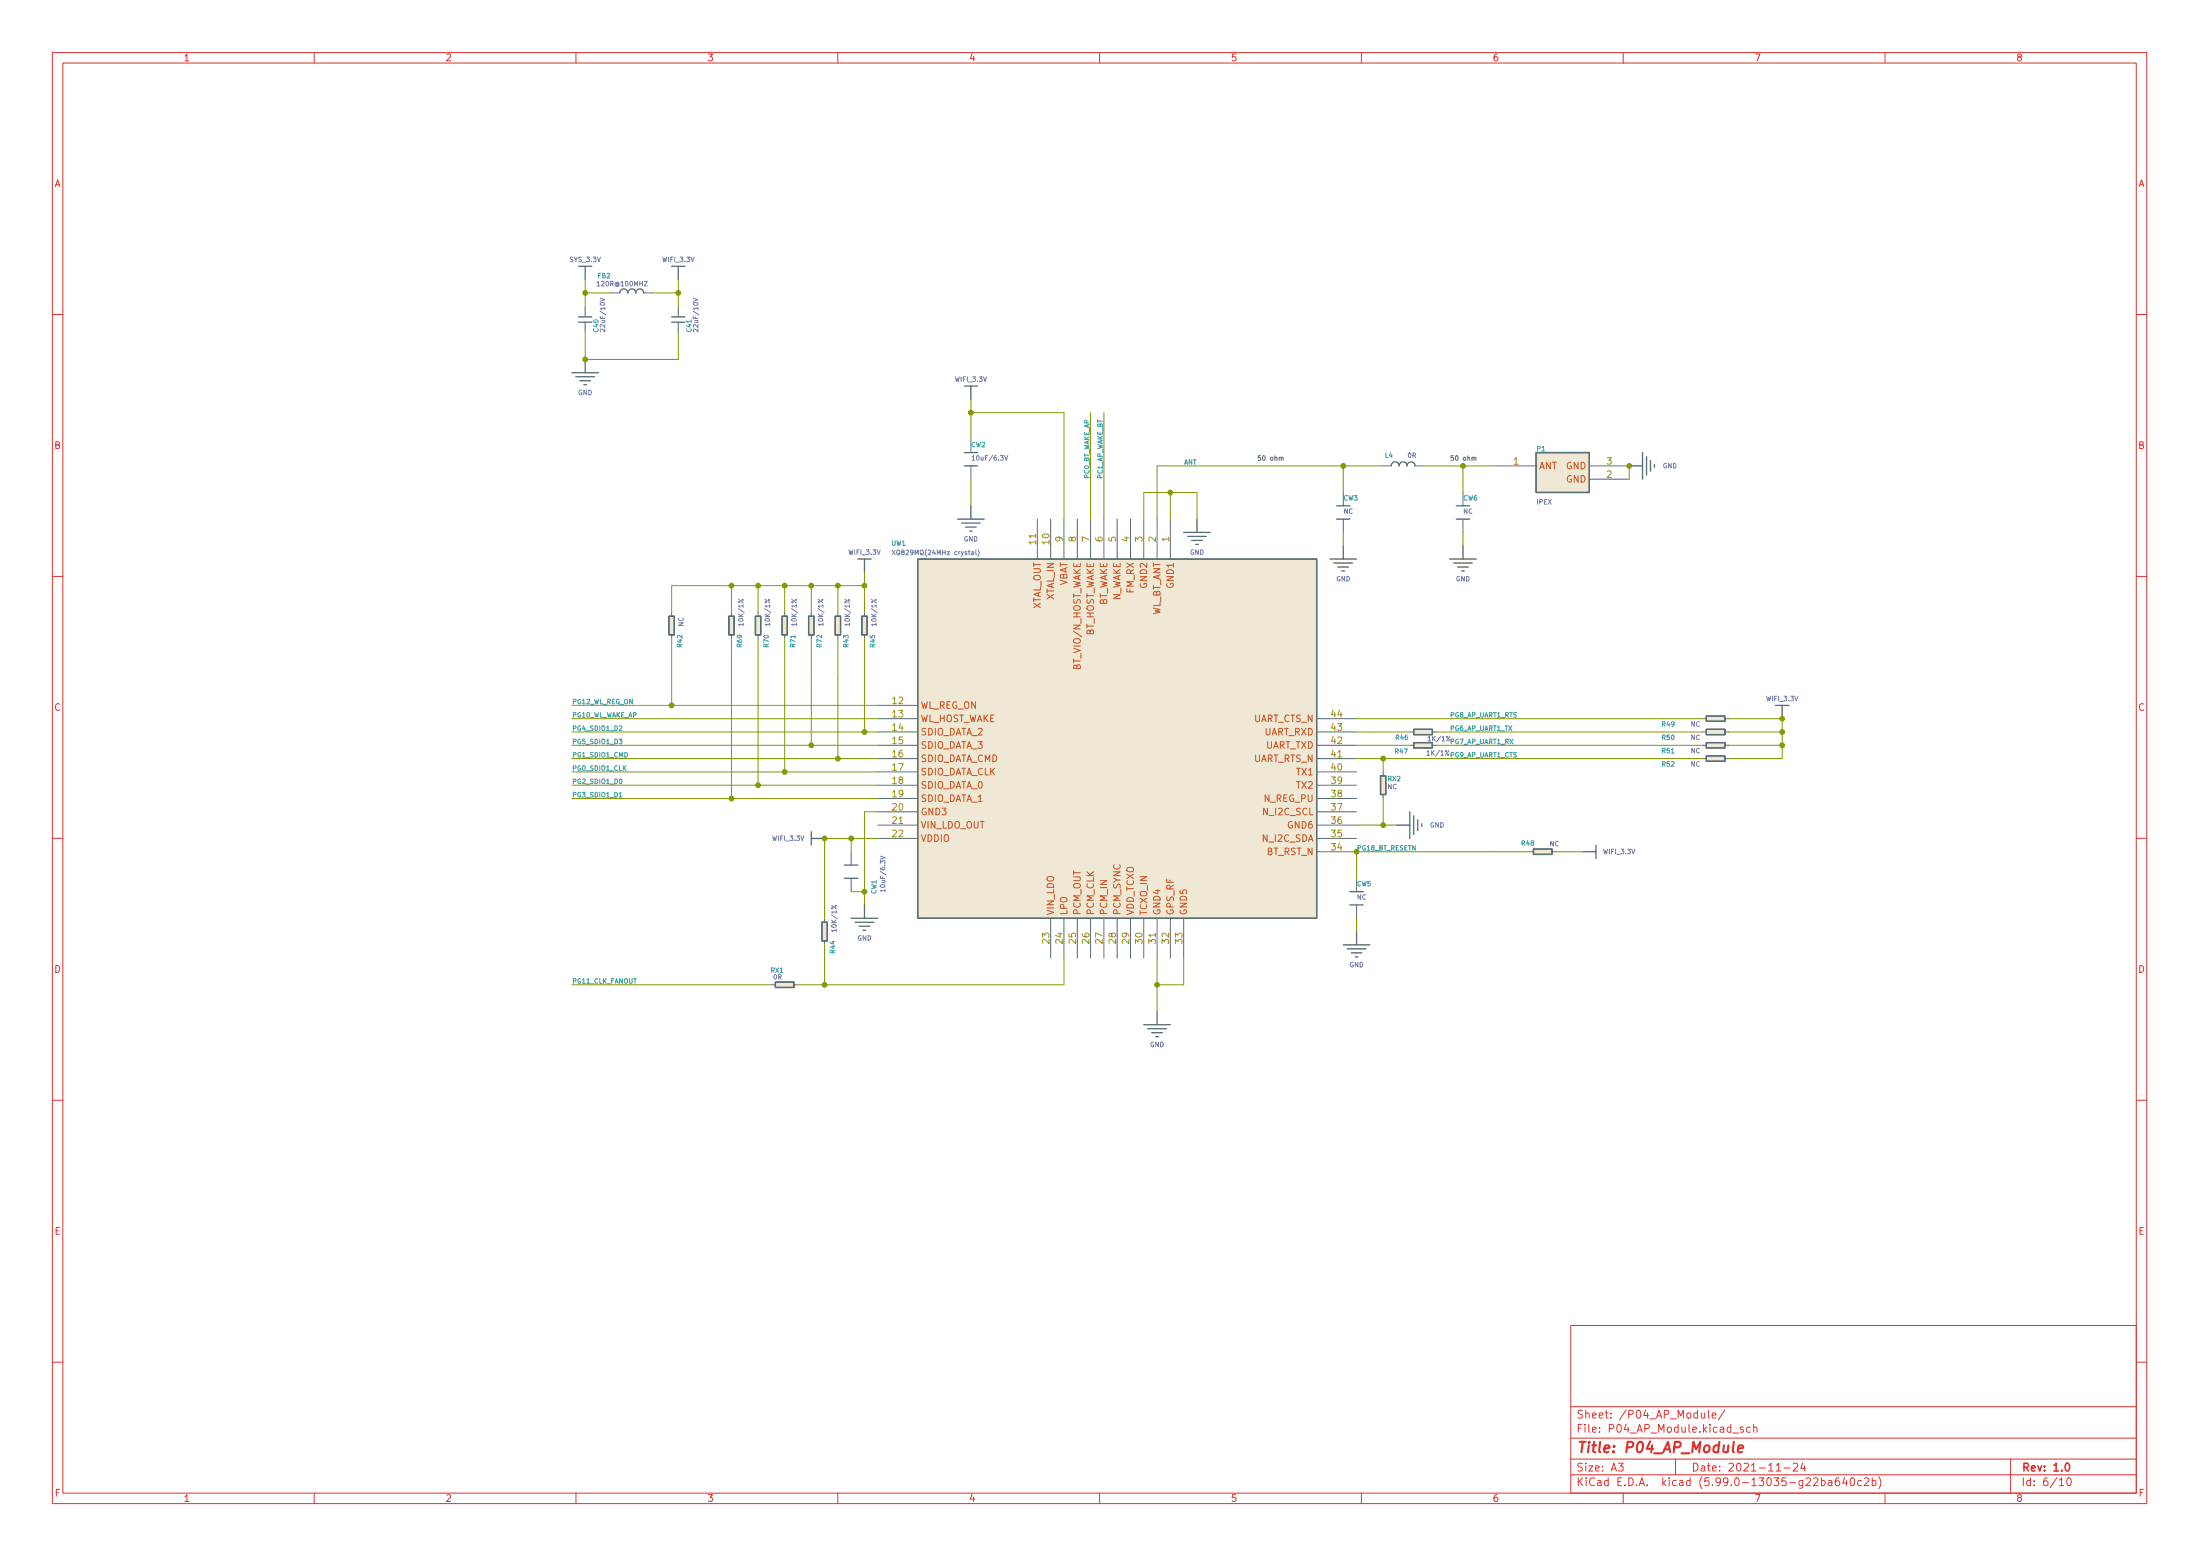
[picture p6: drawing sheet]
<svg xmlns="http://www.w3.org/2000/svg" width="420mm" height="297mm" viewBox="0 0 420 297" stroke-linecap="round" stroke-linejoin="round" font-family="sans-serif">
<g fill="none" stroke="#dc322f" stroke-width=".19">
<path d="M10 10h400v277h-400zM12 12h396v273h-396zM60 10v2M110 10v2M160 10v2M210 10v2M260 10v2M310 10v2M360 10v2M10 60h2M408 60h2M10 110h2"/>
<path d="M408 110h2M10 160h2M408 160h2M10 210h2M408 210h2M300 253h108v32h-108zM10 260h2M300 278.5h108M300 274.5h108M300 268.5h108M309.1 279.3h.9l-.5 .6 .4 .1v.7l-.2 .1-.6-.1M320 278.5v3"/>
<path d="M324.9 269.7l.1 .9 .4 .1 .2-.1M325.6 269.7v1M326.3 269.2v1.3l.2 .2M327 270.2l.7-.1-.1-.3-.4-.1-.2 .2 .1 .7h.5M329.4 269.1l-1.3 2M330.9 273.6h1.2M332.9 272.5l-.3-.1-.2 .2v.2l.5 .2v.3h-.5M334.3 272.5l-.5-.1-.2 .3 .1 .6h.6M334.9 272.6l.2-.2 .4 .1 .1 .9M334.9 271.9v1.5M342.5 279.5l.6-.2 .2 .2 .1 .2-1 1.1h1M344.3 279.2l-.4 1.1h1"/>
<path d="M344.6 279.8v1M384 278.5v6.5M408 260h2M60 285v2M110 285v2M160 285v2M210 285v2M260 285v2M300 281.5h108M310 285v2M339.2 280.8h.9M340.7 280.2h1.2"/>
<path d="M347.9 282.7l.4-.1 .3 .3-.2 .6h-.5M347.9 282.1v1.5M349.2 282.7h.6l.1 .9M349.9 283h-.5a.29 .29 0 0 0-.3 .3 .29 .29 0 0 0 .3 .3l.5-.1M351.2 282.1a.59 .59 0 0 0-.7 .7v.5l.1 .2 .5 .1 .2-.1 .1-.5-.2-.2-.4-.1-.3 .3M352.3 282l-.4 1.1h1M352.6 282.6v1M353.6 282.2l.1-.1a.8 .8 0 0 1 .5 .8 .8 .8 0 0 1-.5 .7 1 1 0 0 1-.1-1.4zM355.5 282.7l-.4-.1-.3 .3 .1 .6h.6M356.1 282.3l.5-.2 .2 .2 .1 .2-.9 1.1h.9M357.6 282.7l.4-.1 .3 .3-.2 .6h-.5M357.6 282.1v1.5"/>
<path d="M358.8 281.9a1.73 1.73 0 0 1 0 2.3M360 285v2M393.3 282.5l.4-.4v1.5M393.3 283.6h.8M394.9 282.2l.2-.1a.8 .8 0 0 1 .5 .8 .8 .8 0 0 1-.5 .7 1 1 0 0 1-.2-1.4z"/>
</g>
<path d="M394.6 279.4l.2-.1a.8 .8 0 0 1 .5 .8 .8 .8 0 0 1-.5 .7 1 1 0 0 1-.2-1.4z" fill="none" stroke="#dc322f" stroke-width=".3"/>
<path d="M331.9 276.6l1-.2-.1-.4-.5-.1-.3 .3-.1 .9h.8" fill="none" stroke="#dc322f" stroke-width=".4"/>
<g fill="none" stroke="#586e75" stroke-width=".25">
<path d="M110.5 50.8h2.5M111.8 50.8v2.6M118.4 55.9a.76 .76 0 0 1 .7-.7 .76 .76 0 0 1 .8 .7 .76 .76 0 0 1 .7-.7 .76 .76 0 0 1 .8 .7 .76 .76 0 0 1 .8-.7 .76 .76 0 0 1 .7 .7M128.3 50.8h2.5M129.5 50.8v2.6M109.2 71.2h5.1M110 71.9h3.5M110.5 61.5h2.5M110.5 60.5h2.5M110.7 72.7h2.1M111.5 73.4h.5M111.8 68.6v2.6"/>
<path d="M128.3 61.5h2.5M128.3 60.5h2.5M184.1 73.7h2.6M185.4 73.7v2.5M182.9 99.1h5.1M183.6 99.9h3.6M184.1 88.9h2.6M184.1 86.4h2.6M185.4 96.6v2.5M228.6 99.1v2.5M255.3 99.1h2.5M255.3 96.6h2.5"/>
<path d="M265.7 88.9a.76 .76 0 0 1 .7-.7 .76 .76 0 0 1 .8 .7 .76 .76 0 0 1 .8-.7 .76 .76 0 0 1 .7 .7 .76 .76 0 0 1 .8-.7 .76 .76 0 0 1 .8 .7M278.1 99.1h2.6M278.1 96.6h2.6M293.4 86.4h10.1v7.6h-10.1zM311.1 88.9h2.6M313.7 86.4v5.1M314.5 87.2v3.5M315.2 87.9v2.1M316 88.7v.5M127.8 117.6h1v3.6h-1zM139.2 117.6h1v3.6h-1zM144.3 117.6h1v3.6h-1z"/>
<path d="M149.4 117.6h1v3.6h-1zM154.4 117.6h1v3.6h-1zM159.5 117.6h1v3.6h-1zM163.8 106.7h2.6M164.6 117.6h1v3.6h-1zM165.1 106.7v2.6M175.3 106.7h76.2v68.6h-76.2zM184.4 100.6h2M185.2 101.4h.5M226.1 101.6h5M226.8 102.4h3.6M227.6 103.2h2"/>
<path d="M228.3 103.9h.6M254 106.7h5.1M254.8 107.5h3.5M255.5 108.2h2.1M256.3 109h.5M256.5 104.2v2.5M276.9 106.7h5M277.6 107.5h3.6M278.4 108.2h2M279.1 109h.6M279.4 104.2v2.5M270 139.2h3.6v1h-3.6z"/>
<path d="M325.9 139.2h3.5v1h-3.5zM325.9 136.7h3.5v1h-3.5zM339.1 134.7h2.5M340.4 134.7v2.5M154.9 158.8v2.5M263.7 148.1h1v3.6h-1zM266.7 157.5h2.5M269.2 155v5.1M270 141.8h3.6v1h-3.6zM270 155.7v3.6M270.8 156.5v2M271.5 157.3v.5"/>
<path d="M325.9 141.8h3.5v1h-3.5zM325.9 144.3h3.5v1h-3.5zM154.9 160.1h2.6M157 176.1h1v3.5h-1zM161.3 167.7h2.5M161.3 165.1h2.5M162.6 175.3h5M163.3 176.1h3.6M164.1 176.8h2M164.8 177.6h.6M165.1 172.8v2.5M257.8 172.8h2.5"/>
<path d="M257.8 170.2h2.5M259.1 177.8v2.6M292.9 162.1h3.5v1h-3.5zM302.3 162.6h2.5M304.8 161.3v2.6M148.1 187.5h3.5v1h-3.5zM218.4 195.6h5.1M219.2 196.4h3.6M220 197.1h2M220.7 197.9h.5M221 193.1v2.5M256.5 180.4h5.1"/>
<path d="M257.3 181.1h3.6M258.1 181.9h2M258.8 182.7h.5"/>
</g>
<g fill="none" stroke="#586e75" stroke-width=".19">
<path d="M111.8 58.5v2M116.8 55.9h1.6M122.9 55.9h1.6M129.5 58.5v2M111.8 61.5v2M129.5 61.5v2M185.4 83.9v2.5M185.4 88.9v2.6M198.1 99.1v7.6M200.7 99.1v7.6M203.2 99.1v7.6M205.7 99.1v7.6"/>
<path d="M208.3 99.1v7.6M210.8 99.1v7.6M213.4 99.1v7.6M215.9 99.1v7.6M218.4 99.1v7.6M221 99.1v7.6M223.5 99.1v7.6M244.3 87.4l.3-.1 .1 .6M244.7 87.4l.3-.1 .1 .6M256.5 94v2.6M256.5 99.1v2.5M264.2 88.9h1.5"/>
<path d="M270.3 88.9h1.5M279.4 94v2.6M279.4 99.1v2.5M281.1 87.4l.4-.1v.6M281.5 87.4l.3-.1 .1 .6M285.7 88.9h7.7M303.5 88.9h7.6M303.5 91.5h7.6M128.3 116.9v.7M139.7 116.9v.7M144.8 116.9v.7M149.9 116.9v.7"/>
<path d="M154.9 116.9v.7M160 116.9v.7M165.1 116.9v.7M128.3 121.2v.8M139.7 121.2v.8M144.8 121.2v.8M149.9 121.2v.8M154.9 121.2v.8M160 121.2v.8M165.1 121.2v.8M167.6 139.7h7.7M167.6 134.7h7.7"/>
<path d="M167.6 137.2h7.7M251.5 139.7h7.6M251.5 137.2h7.6M269.2 139.7h.8M273.6 139.7h.7M325.1 139.7h.8M325.1 137.2h.8M329.4 139.7h.8M329.4 137.2h.8M167.6 142.3h7.7M167.6 144.8h7.7M167.6 147.4h7.7"/>
<path d="M167.6 149.9h7.7M167.6 152.4h7.7M167.6 155h7.7M167.6 157.5h7.7M251.5 142.3h7.6M251.5 144.8h7.6M251.5 147.4h7.6M251.5 149.9h7.6M251.5 152.4h7.6M251.5 155h7.6M251.5 157.5h7.6M264.2 147.4v.7"/>
<path d="M264.2 151.7v.7M269.2 142.3h.8M273.6 142.3h.7M325.1 142.3h.8M325.1 144.8h.8M329.4 142.3h.8M329.4 144.8h.8M157.5 175.3v.8M157.5 179.6v.8M162.6 162.6v2.5M162.6 167.7v2.5M167.6 160.1h7.7"/>
<path d="M200.7 175.3v7.6M203.2 175.3v7.6M205.7 175.3v7.6M208.3 175.3v7.6M210.8 175.3v7.6M213.4 175.3v7.6M215.9 175.3v7.6M218.4 175.3v7.6M221 175.3v7.6M223.5 175.3v7.6M226.1 175.3v7.6M251.5 160.1h7.6"/>
<path d="M251.5 162.6h7.6M259.1 167.7v2.5M259.1 172.8v2.5M292.1 162.6h.8M296.4 162.6h.8M147.3 188h.8M151.6 188h.8"/>
</g>
<g fill="none" stroke="#6c71c4" stroke-width=".19">
<path d="M114 54l.3-.3v.9M114 54.6h.5M114.6 56.9l.9 .3-.9 .3M132.4 56.9l.9 .3-.9 .3M115.5 62.8v.6l-.6-.6-.3 .2 .1 .3M133.3 62.8v.6l-.6-.6-.3 .2 .1 .3M185.6 87.2l.3-.2v.9M185.6 87.9h.6M191.9 87l.3 .9 .3-.9M141.9 119.2h-.9l.3 .2M141.9 118.9v.5M147 119.2h-.9l.3 .2"/>
<path d="M147 118.9v.5M152.1 119.2h-.9l.3 .2M152.1 118.9v.5M157.2 119.2h-.9l.2 .2M157.2 118.9v.5M162.2 119.2h-.8l.2 .2M162.2 118.9v.5M167.3 119.2h-.9l.3 .2M167.3 118.9v.5M170.4 105l.6 .9M171 105l-.6 .9M186.4 105v.8l.1 .1"/>
<path d="M186.7 104.9a1.02 1.02 0 0 1 0 1.3M159.7 177.6h-.9l.3 .3M159.7 177.4v.5M168.1 163.4l.9 .3-.9 .3M169 170h-.9l.3 .2M169 169.7v.5"/>
</g>
<g fill="#eee8d5" stroke="#eee8d5" stroke-width=".19">
<path d="M325.9 141.8h3.5v1h-3.5z"/>
<path d="M325.9 144.3h3.5v1h-3.5z"/>
<path d="M325.9 139.2h3.5v1h-3.5z"/>
<path d="M127.8 117.6h1v3.6h-1z"/>
<path d="M148.1 187.5h3.5v1h-3.5z"/>
<path d="M157 176.1h1v3.5h-1z"/>
<path d="M175.3 106.7h76.2v68.6h-76.2z"/>
<path d="M164.6 117.6h1v3.6h-1z"/>
<path d="M292.9 162.1h3.5v1h-3.5z"/>
<path d="M293.4 86.4h10.1v7.6h-10.1z"/>
<path d="M325.9 136.7h3.5v1h-3.5z"/>
<path d="M270 141.8h3.6v1h-3.6z"/>
<path d="M270 139.2h3.6v1h-3.6z"/>
<path d="M263.7 148.1h1v3.6h-1z"/>
<path d="M149.4 117.6h1v3.6h-1z"/>
<path d="M154.4 117.6h1v3.6h-1z"/>
<path d="M139.2 117.6h1v3.6h-1z"/>
<path d="M144.3 117.6h1v3.6h-1z"/>
<path d="M159.5 117.6h1v3.6h-1z"/>
</g>
<path d="M118.3 138.6h.3l.2 .2-.6 .6h.6M118.2 141.1h.6l-.3 .3 .2 .1v.4h-.5M118.3 152.1h.5M118.4 148.8l.1-.1a.43 .43 0 0 1 .3 .5 .43 .43 0 0 1-.4 .4l-.1-.3z" fill="none" stroke="#2aa198" stroke-width=".19"/>
<g fill="none" stroke="#859900" stroke-width=".19">
<path d="M111.8 53.4v5.1M111.8 55.9h5M124.5 55.9h5M129.5 53.4v5.1M111.8 63.5v5.1h17.7v-5.1M185.4 78.8h17.8v20.3M185.4 76.2v7.7M208.3 78.8v20.3M210.8 78.8v20.3M185.4 91.5v5.1M218.4 99.1v-5.1h10.2v5.1M223.5 94v5.1"/>
<path d="M256.5 88.9v5.1M264.2 88.9h-43.2v10.2M271.8 88.9h13.9M279.4 88.9v5.1M311.1 88.9v2.6M139.7 111.8v5.1M144.8 111.8v5.1M149.9 111.8v5.1M154.9 111.8v5.1M160 111.8v5.1M165.1 109.3v7.6M165.1 111.8h-36.8v5.1"/>
<path d="M256.5 101.6v2.6M279.4 101.6v2.6M109.2 134.7h58.4M109.2 139.7h58.4M109.2 137.2h58.4M128.3 122v12.7M139.7 122v30.4M144.8 122v27.9M149.9 122v25.4M154.9 122v20.3M160 122v22.8M165.1 122v17.7"/>
<path d="M259.1 139.7h10.1M259.1 137.2h66M274.3 139.7h50.8M330.2 139.7h10.2M330.2 137.2h10.2v7.6h-10.2M109.2 142.3h58.4M109.2 144.8h58.4M109.2 147.4h58.4M109.2 152.4h58.4M109.2 149.9h58.4M167.6 155h-2.5v17.8M259.1 142.3h10.1"/>
<path d="M259.1 144.8h66M259.1 157.5h7.6M264.2 144.8v2.6M264.2 152.4v5.1M274.3 142.3h50.8M330.2 142.3h10.2M162.6 160.1v2.5M162.6 170.2h2.5M167.6 160.1h-10.1v15.2M259.1 175.3v2.5M292.1 162.6h-33v5.1M297.2 162.6h5.1"/>
<path d="M109.2 188h38.1M157.5 180.4v7.6M203.2 182.9v5.1h-50.8M221 182.9v10.2M226.1 182.9v5.1h-5.1"/>
</g>
<g fill="#859900" stroke="#859900" stroke-width=".19">
<circle cx="144.8" cy="111.8" r=".46"/>
<circle cx="149.9" cy="111.8" r=".46"/>
<circle cx="154.9" cy="111.8" r=".46"/>
<circle cx="157.5" cy="160.1" r=".46"/>
<circle cx="157.5" cy="188" r=".46"/>
<circle cx="162.6" cy="160.1" r=".46"/>
<circle cx="165.1" cy="170.2" r=".46"/>
<circle cx="160" cy="111.8" r=".46"/>
<circle cx="165.1" cy="111.8" r=".46"/>
<circle cx="185.4" cy="78.8" r=".46"/>
<circle cx="165.1" cy="139.7" r=".46"/>
<circle cx="111.8" cy="68.6" r=".46"/>
<circle cx="129.5" cy="55.9" r=".46"/>
<circle cx="139.7" cy="111.8" r=".46"/>
<circle cx="111.8" cy="55.9" r=".46"/>
<circle cx="128.3" cy="134.7" r=".46"/>
<circle cx="256.5" cy="88.9" r=".46"/>
<circle cx="311.1" cy="88.9" r=".46"/>
<circle cx="279.4" cy="88.9" r=".46"/>
<circle cx="340.4" cy="137.2" r=".46"/>
<circle cx="340.4" cy="139.7" r=".46"/>
<circle cx="340.4" cy="142.3" r=".46"/>
<circle cx="264.2" cy="157.5" r=".46"/>
<circle cx="223.5" cy="94" r=".46"/>
<circle cx="221" cy="188" r=".46"/>
<circle cx="264.2" cy="144.8" r=".46"/>
<circle cx="259.1" cy="162.6" r=".46"/>
<circle cx="139.7" cy="152.4" r=".46"/>
<circle cx="144.8" cy="149.9" r=".46"/>
<circle cx="149.9" cy="147.4" r=".46"/>
<circle cx="154.9" cy="142.3" r=".46"/>
<circle cx="160" cy="144.8" r=".46"/>
</g>
<text font-size="2.8" fill="#dc322f" x="301" y="277.3">Title: P04_AP_Module</text>
<g font-size="2.1" fill="#dc322f">
<text x="301" y="273.5">File: P04_AP_Module.kicad_sch</text>
<text x="301" y="270.8">Sheet: /P04_AP_Module/</text>
<text x="301" y="280.9">Size: A3</text>
<text x="323" y="280.9">Date: 2021-11-24</text>
<text x="386" y="280.9">Rev: 1.0</text>
<text x="301" y="283.7">KiCad E.D.A. kicad (5.99.0-13035-g22ba640c2b)</text>
<text x="386" y="283.7">Id: 6/10</text>
</g>
<g font-size="1.8" fill="#dc322f">
<text x="35" y="11.7">1</text>
<text x="85" y="11.7">2</text>
<text x="135" y="11.7">3</text>
<text x="185" y="11.7">4</text>
<text x="235" y="11.7">5</text>
<text x="285" y="11.7">6</text>
<text x="335" y="11.7">7</text>
<text x="385" y="11.7">8</text>
<text x="10.3" y="35.7">A</text>
<text x="408.3" y="35.7">A</text>
<text x="10.3" y="85.7">B</text>
<text x="408.3" y="85.7">B</text>
<text x="10.3" y="135.7">C</text>
<text x="408.3" y="135.7">C</text>
<text x="10.3" y="185.7">D</text>
<text x="408.3" y="185.7">D</text>
<text x="10.4" y="235.7">E</text>
<text x="408.4" y="235.7">E</text>
<text x="10.4" y="285.7">F</text>
<text x="35" y="286.7">1</text>
<text x="85" y="286.7">2</text>
<text x="135" y="286.7">3</text>
<text x="185" y="286.7">4</text>
<text x="235" y="286.7">5</text>
<text x="285" y="286.7">6</text>
<text x="335" y="286.7">7</text>
<text x="385" y="286.7">8</text>
<text x="408.4" y="285.7">F</text>
</g>
<g font-size="1.8" fill="#b58900">
<text x="289.1" y="88.7">1</text>
<text x="306.8" y="88.7">3</text>
<text x="306.8" y="91.2">2</text>
<text x="197.9" y="103.9" transform="rotate(-90 197.9 103.9)">11</text>
<text x="200.4" y="103.9" transform="rotate(-90 200.4 103.9)">10</text>
<text x="202.9" y="103.4" transform="rotate(-90 202.9 103.4)">9</text>
<text x="205.5" y="103.4" transform="rotate(-90 205.5 103.4)">8</text>
<text x="208" y="103.4" transform="rotate(-90 208 103.4)">7</text>
<text x="210.6" y="103.4" transform="rotate(-90 210.6 103.4)">6</text>
<text x="213.1" y="103.4" transform="rotate(-90 213.1 103.4)">5</text>
<text x="215.6" y="103.4" transform="rotate(-90 215.6 103.4)">4</text>
<text x="218.2" y="103.4" transform="rotate(-90 218.2 103.4)">3</text>
<text x="220.7" y="103.4" transform="rotate(-90 220.7 103.4)">2</text>
<text x="223.3" y="103.4" transform="rotate(-90 223.3 103.4)">1</text>
<text x="170.5" y="134.4">12</text>
<text x="170.5" y="136.9">13</text>
<text x="254.3" y="136.9">44</text>
<text x="170.5" y="139.5">14</text>
<text x="170.5" y="142">15</text>
<text x="254.3" y="142">42</text>
<text x="254.3" y="139.5">43</text>
<text x="170.5" y="144.6">16</text>
<text x="170.5" y="147.1">17</text>
<text x="170.5" y="149.6">18</text>
<text x="254.3" y="149.6">39</text>
<text x="254.3" y="147.1">40</text>
<text x="254.3" y="144.6">41</text>
<text x="170.5" y="152.2">19</text>
<text x="170.5" y="154.7">20</text>
<text x="254.3" y="154.7">37</text>
<text x="254.3" y="152.2">38</text>
<text x="170.5" y="157.3">21</text>
<text x="170.5" y="159.8">22</text>
<text x="254.3" y="159.8">35</text>
<text x="254.3" y="157.3">36</text>
<text x="254.3" y="162.3">34</text>
<text x="200.4" y="180.1" transform="rotate(-90 200.4 180.1)">23</text>
<text x="202.9" y="180.1" transform="rotate(-90 202.9 180.1)">24</text>
<text x="205.5" y="180.1" transform="rotate(-90 205.5 180.1)">25</text>
<text x="208" y="180.1" transform="rotate(-90 208 180.1)">26</text>
<text x="210.6" y="180.1" transform="rotate(-90 210.6 180.1)">27</text>
<text x="213.1" y="180.1" transform="rotate(-90 213.1 180.1)">28</text>
<text x="215.6" y="180.1" transform="rotate(-90 215.6 180.1)">29</text>
<text x="218.2" y="180.1" transform="rotate(-90 218.2 180.1)">30</text>
<text x="220.7" y="180.1" transform="rotate(-90 220.7 180.1)">31</text>
<text x="223.3" y="180.1" transform="rotate(-90 223.3 180.1)">32</text>
<text x="225.8" y="180.1" transform="rotate(-90 225.8 180.1)">33</text>
</g>
<g font-size="1.8" fill="#cb4b16">
<text x="293.9" y="89.6">ANT</text>
<text x="299.1" y="89.6">GND</text>
<text x="299.1" y="92.1">GND</text>
<text x="203.8" y="112" transform="rotate(-90 203.8 112)">VBAT</text>
<text x="216.5" y="113.2" transform="rotate(-90 216.5 113.2)">FM_RX</text>
<text x="219.1" y="112.1" transform="rotate(-90 219.1 112.1)">GND2</text>
<text x="224.2" y="112.1" transform="rotate(-90 224.2 112.1)">GND1</text>
<text x="198.8" y="116.6" transform="rotate(-90 198.8 116.6)">XTAL_OUT</text>
<text x="201.3" y="114.6" transform="rotate(-90 201.3 114.6)">XTAL_IN</text>
<text x="211.5" y="116" transform="rotate(-90 211.5 116)">BT_WAKE</text>
<text x="214" y="114.9" transform="rotate(-90 214 114.9)">N_WAKE</text>
<text x="221.6" y="117.9" transform="rotate(-90 221.6 117.9)">WL_BT_ANT</text>
<text x="208.9" y="121.9" transform="rotate(-90 208.9 121.9)">BT_HOST_WAKE</text>
<text x="206.4" y="127.7" transform="rotate(-90 206.4 127.7)">BT_VIO/N_HOST_WAKE</text>
<text x="175.8" y="135.3">WL_REG_ON</text>
<text x="175.8" y="137.8">WL_HOST_WAKE</text>
<text x="239.3" y="137.8">UART_CTS_N</text>
<text x="175.8" y="140.4">SDIO_DATA_2</text>
<text x="175.8" y="142.9">SDIO_DATA_3</text>
<text x="241.3" y="140.4">UART_RXD</text>
<text x="241.5" y="142.9">UART_TXD</text>
<text x="175.8" y="145.5">SDIO_DATA_CMD</text>
<text x="175.8" y="148">SDIO_DATA_CLK</text>
<text x="239.3" y="145.5">UART_RTS_N</text>
<text x="247.7" y="148">TX1</text>
<text x="175.8" y="150.5">SDIO_DATA_0</text>
<text x="175.8" y="153.1">SDIO_DATA_1</text>
<text x="175.8" y="155.6">GND3</text>
<text x="241.4" y="155.6">N_I2C_SCL</text>
<text x="241.4" y="153.1">N_REG_PU</text>
<text x="247.7" y="150.5">TX2</text>
<text x="175.8" y="158.2">VIN_LDO_OUT</text>
<text x="175.8" y="160.7">VDDIO</text>
<text x="241.2" y="160.7">N_I2C_SDA</text>
<text x="246" y="158.2">GND6</text>
<text x="241.8" y="163.2">BT_RST_N</text>
<text x="201.3" y="174.8" transform="rotate(-90 201.3 174.8)">VIN_LDO</text>
<text x="203.8" y="174.8" transform="rotate(-90 203.8 174.8)">LPO</text>
<text x="206.4" y="174.8" transform="rotate(-90 206.4 174.8)">PCM_OUT</text>
<text x="208.9" y="174.8" transform="rotate(-90 208.9 174.8)">PCM_CLK</text>
<text x="211.5" y="174.8" transform="rotate(-90 211.5 174.8)">PCM_IN</text>
<text x="214" y="174.8" transform="rotate(-90 214 174.8)">PCM_SYNC</text>
<text x="216.5" y="174.8" transform="rotate(-90 216.5 174.8)">VDD_TCXO</text>
<text x="219.1" y="174.8" transform="rotate(-90 219.1 174.8)">TCXO_IN</text>
<text x="221.6" y="174.8" transform="rotate(-90 221.6 174.8)">GND4</text>
<text x="224.2" y="174.8" transform="rotate(-90 224.2 174.8)">GPS_RF</text>
<text x="226.7" y="174.8" transform="rotate(-90 226.7 174.8)">GND5</text>
</g>
<g font-size="1.2" fill="#6c71c4">
<text x="108.9" y="50">SYS_3.3V</text>
<text x="126.6" y="50">WIFI_3.3V</text>
<text x="114.3" y="54.6">120R@100MHZ</text>
<text x="115.6" y="62.9" transform="rotate(-90 115.6 62.9)">22uF/10V</text>
<text x="133.3" y="62.9" transform="rotate(-90 133.3 62.9)">22uF/10V</text>
<text x="110.4" y="75.4">GND</text>
<text x="182.5" y="72.9">WIFI_3.3V</text>
<text x="186.1" y="87.9">10uF/6.3V</text>
<text x="268.9" y="87.4">0R</text>
<text x="317.5" y="89.4">GND</text>
<text x="256.6" y="98.1">NC</text>
<text x="279.5" y="98.1">NC</text>
<text x="293.5" y="96.3">IPEX</text>
<text x="162.2" y="105.9">WIFI_3.3V</text>
<text x="171.3" y="105.9">XQ829MQ(24MHz crystal)</text>
<text x="184" y="103.4">GND</text>
<text x="227.2" y="105.9">GND</text>
<text x="255.2" y="111">GND</text>
<text x="278" y="111">GND</text>
<text x="130.5" y="119.6" transform="rotate(-90 130.5 119.6)">NC</text>
<text x="142" y="119.1" transform="rotate(-90 142 119.1)">10K/1%</text>
<text x="147" y="119.1" transform="rotate(-90 147 119.1)">10K/1%</text>
<text x="152.1" y="119.1" transform="rotate(-90 152.1 119.1)">10K/1%</text>
<text x="157.2" y="119.1" transform="rotate(-90 157.2 119.1)">10K/1%</text>
<text x="162.3" y="119.1" transform="rotate(-90 162.3 119.1)">10K/1%</text>
<text x="167.4" y="119.1" transform="rotate(-90 167.4 119.1)">10K/1%</text>
<text x="337.4" y="133.8">WIFI_3.3V</text>
<text x="273" y="141.5">1K/1%</text>
<text x="322.9" y="143.8">NC</text>
<text x="322.9" y="141.2">NC</text>
<text x="322.9" y="138.7">NC</text>
<text x="272.8" y="144.2">1K/1%</text>
<text x="322.9" y="146.3">NC</text>
<text x="265" y="150.6">NC</text>
<text x="147.6" y="160.5">WIFI_3.3V</text>
<text x="273.1" y="158">GND</text>
<text x="295.9" y="161.5">NC</text>
<text x="306.3" y="163">WIFI_3.3V</text>
<text x="169.1" y="169.8" transform="rotate(-90 169.1 169.8)">10uF/6.3V</text>
<text x="259.2" y="171.7">NC</text>
<text x="159.7" y="177.5" transform="rotate(-90 159.7 177.5)">10K/1%</text>
<text x="163.7" y="179.6">GND</text>
<text x="257.7" y="184.6">GND</text>
<text x="147.7" y="187">0R</text>
<text x="219.6" y="199.9">GND</text>
</g>
<g font-size="1.2" fill="#268bd2">
<text x="114.2" y="53.1">FB2</text>
<text x="114.3" y="63.3" transform="rotate(-90 114.3 63.3)">C40</text>
<text x="132.1" y="63.3" transform="rotate(-90 132.1 63.3)">C41</text>
<text x="185.5" y="85.4">CW2</text>
<text x="264.5" y="87.4">L4</text>
<text x="293.5" y="86.1">P1</text>
<text x="256.6" y="95.5">CW3</text>
<text x="279.5" y="95.5">CW6</text>
<text x="170.3" y="104.2">UW1</text>
<text x="130.3" y="123.5" transform="rotate(-90 130.3 123.5)">R42</text>
<text x="141.7" y="123.5" transform="rotate(-90 141.7 123.5)">R69</text>
<text x="146.8" y="123.5" transform="rotate(-90 146.8 123.5)">R70</text>
<text x="151.9" y="123.5" transform="rotate(-90 151.9 123.5)">R71</text>
<text x="157" y="123.5" transform="rotate(-90 157 123.5)">R72</text>
<text x="162" y="123.5" transform="rotate(-90 162 123.5)">R43</text>
<text x="167.1" y="123.5" transform="rotate(-90 167.1 123.5)">R45</text>
<text x="266.5" y="143.9">R47</text>
<text x="266.6" y="141.2">R46</text>
<text x="317.5" y="143.8">R51</text>
<text x="317.5" y="141.2">R50</text>
<text x="317.5" y="138.7">R49</text>
<text x="265.1" y="149.1">RX2</text>
<text x="317.5" y="146.3">R52</text>
<text x="290.6" y="161.4">R48</text>
<text x="167.4" y="170.7" transform="rotate(-90 167.4 170.7)">CW1</text>
<text x="259.1" y="169.2">CW5</text>
<text x="147.2" y="185.7">RX1</text>
<text x="159.5" y="181.9" transform="rotate(-90 159.5 181.9)">R44</text>
</g>
<g font-size="1.2" fill="#2aa198">
<text x="226.1" y="88.7">ANT</text>
<text x="208" y="91.5" transform="rotate(-90 208 91.5)">PC0_BT_WAKE_AP</text>
<text x="210.6" y="91.5" transform="rotate(-90 210.6 91.5)">PC1_AP_WAKE_BT</text>
<text x="109.2" y="134.4">PG12_WL_REG_ON</text>
<text x="109.2" y="137">PG10_WL_WAKE_AP</text>
<text x="276.9" y="137">PG8_AP_UART1_RTS</text>
<text x="109.2" y="139.5">PG4_SDIO1_D2</text>
<text x="109.2" y="142">PG5_SDIO1_D3</text>
<text x="276.9" y="139.5">PG6_AP_UART1_TX</text>
<text x="276.9" y="142">PG7_AP_UART1_RX</text>
<text x="109.2" y="147.1">PG0_SDIO1_CLK</text>
<text x="109.2" y="149.7">PG2_SDIO1_D0</text>
<text x="109.2" y="144.6">PG1_SDIO1_CMD</text>
<text x="276.9" y="144.6">PG9_AP_UART1_CTS</text>
<text x="109.2" y="152.2">PG3_SDIO1_D1</text>
<text x="259.1" y="162.4">PG18_BT_RESETN</text>
<text x="109.2" y="187.8">PG11_CLK_FANOUT</text>
</g>
<g font-size="1.2" fill="#586e75">
<text x="240" y="87.9">50 ohm</text>
<text x="276.9" y="87.9">50 ohm</text>
</g>
</svg>
